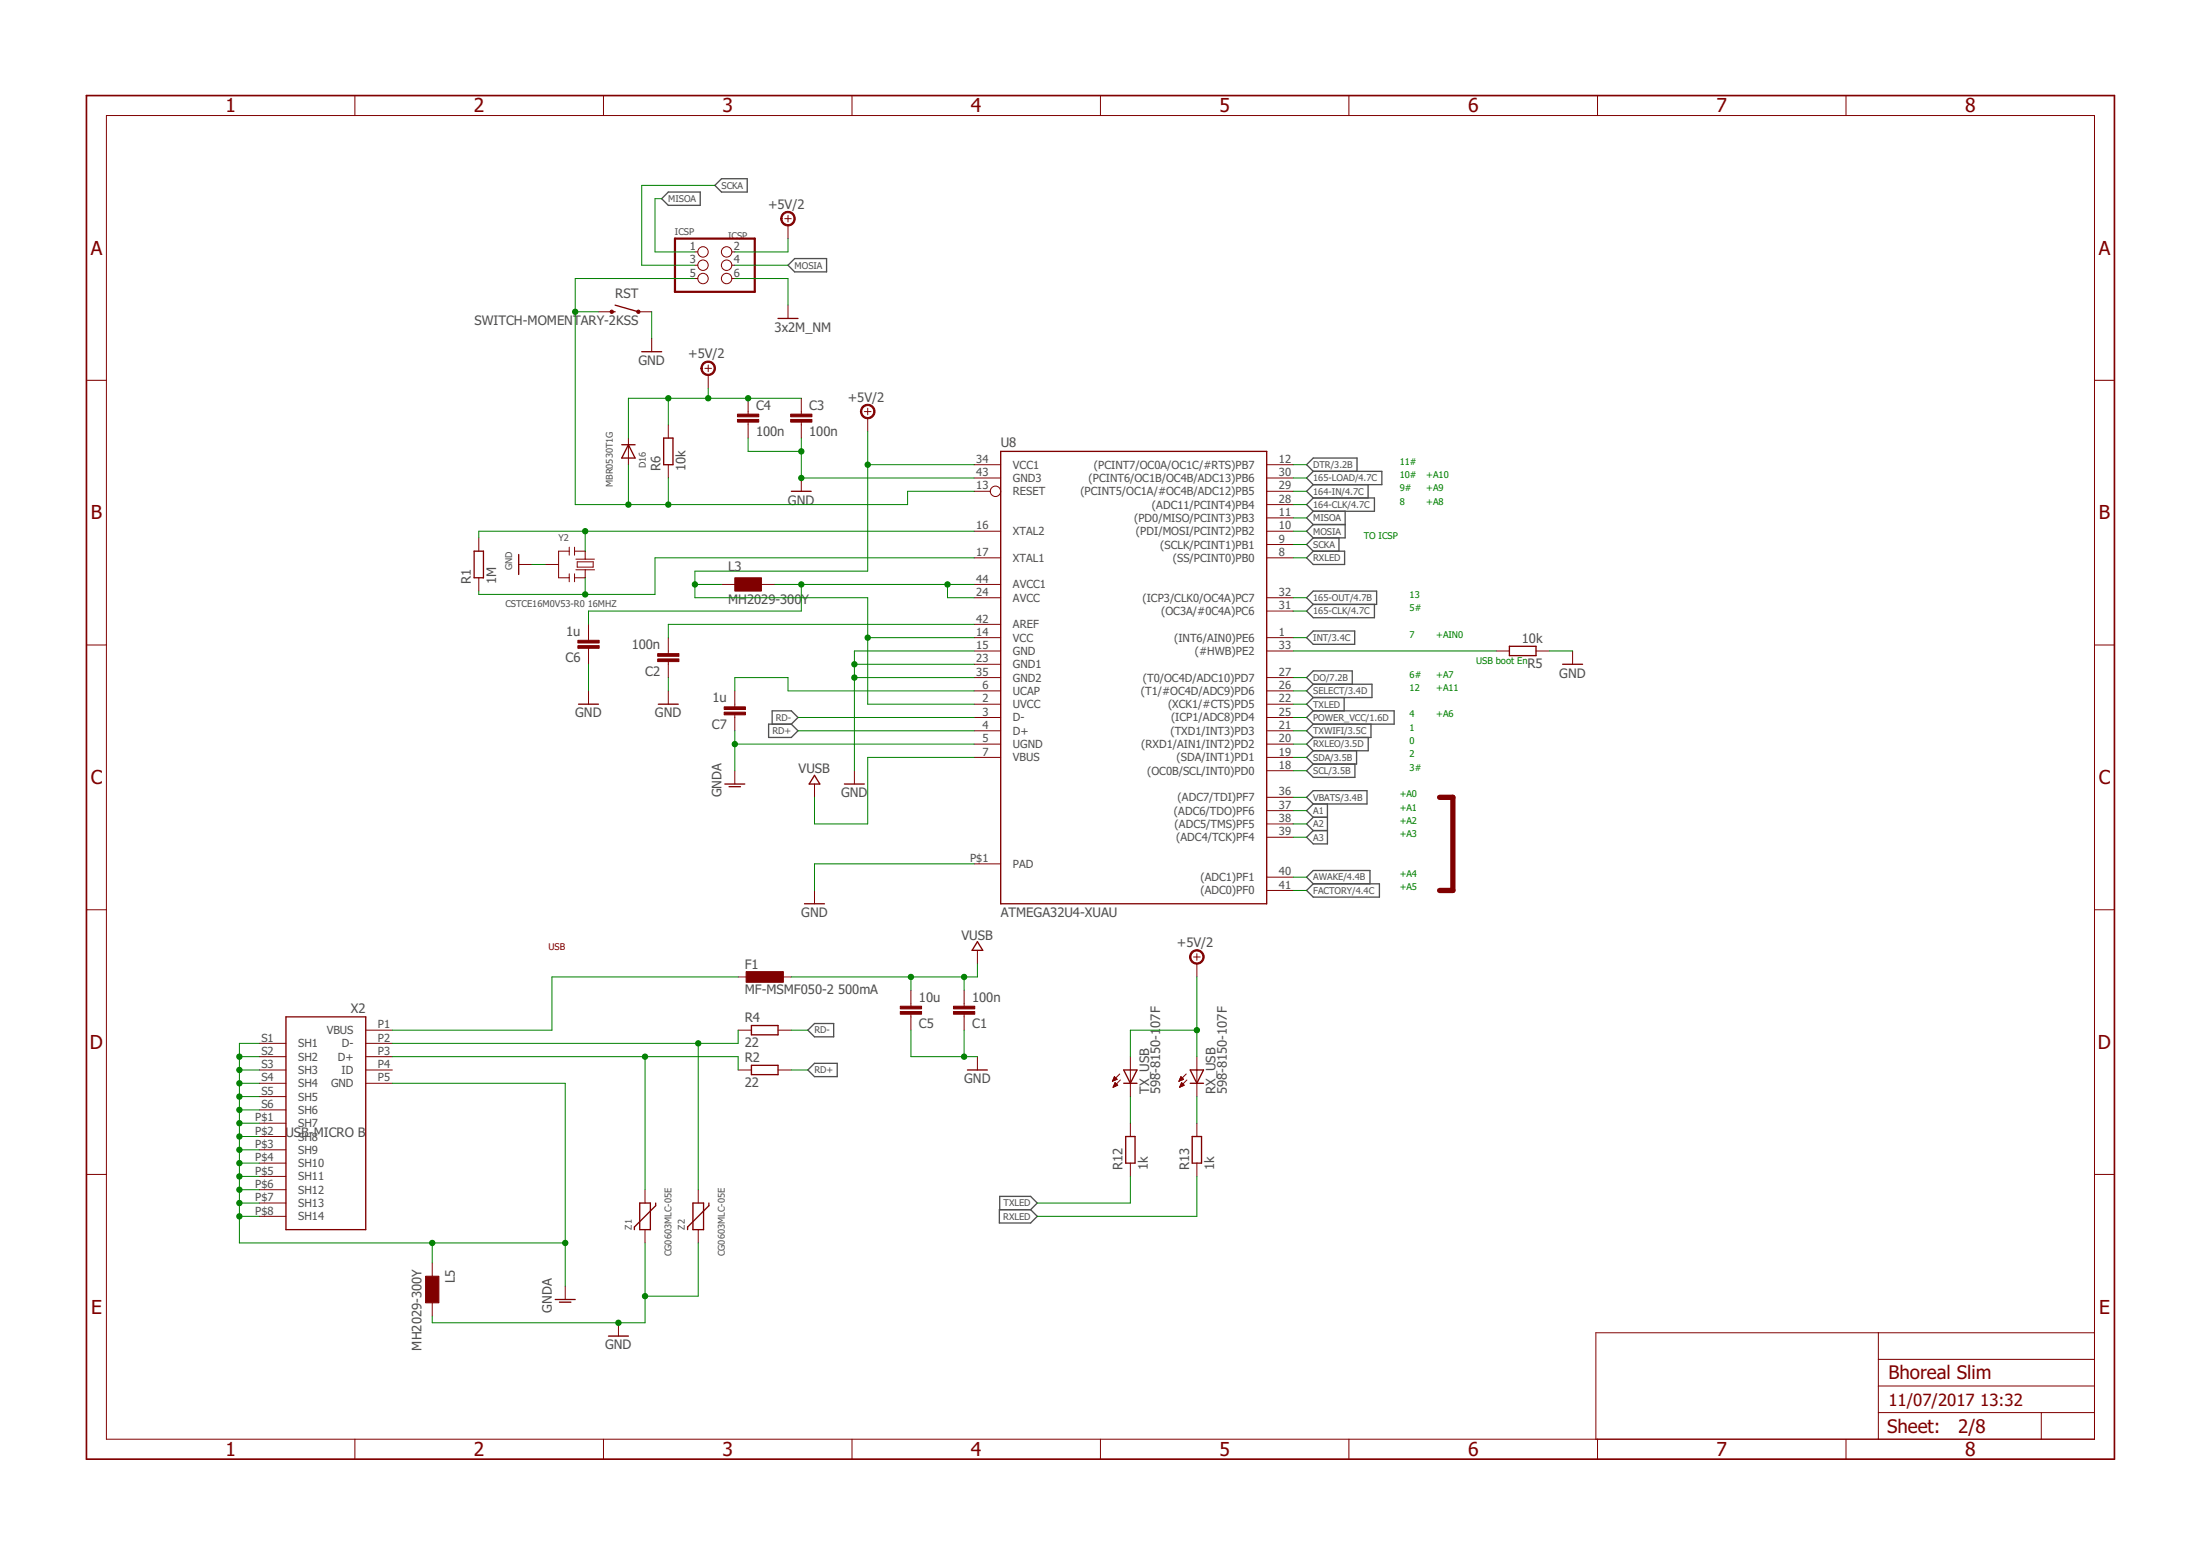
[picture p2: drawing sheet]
<svg xmlns="http://www.w3.org/2000/svg" width="420mm" height="297mm" viewBox="0 0 420 297" stroke-linecap="round" stroke-linejoin="round" font-family="sans-serif">
<g fill="none" stroke="#505050" stroke-width=".25">
<path d="M127.6 36.7h6.1v2.5h-6.1l-1.2-1.3zM136.5 35.4l1.3-1.3h4.9v2.6h-4.9zM150.5 50.6l1.3-1.2h6.1v2.5h-6.1zM250.8 97.6l-1.3 1.3 1.3 1.2M250.8 95.1h11.7v2.5h-11.7M250.8 90l-1.3-1.3 1.3-1.3h8.4v2.6M250.8 90h13.1v2.5h-13.1M250.8 92.5l-1.3 1.3 1.3 1.3M250.8 95.1l-1.3 1.2 1.3 1.3M250.8 90l-1.3 1.2 1.3 1.3M256.9 97.6v5.1h-6.1M261.3 92.5v2.6"/>
<path d="M249.5 114.1l1.3-1.3h12.1v2.6h-12.1zM250.8 102.7l-1.3 1.2 1.3 1.3M250.8 105.2h6v2.6h-6l-1.3-1.3zM250.8 100.1h6.1M250.8 100.1l-1.3 1.3 1.3 1.3M250.8 115.4l-1.3 1.2 1.3 1.3h11.7v-2.5M255.7 102.7v2.5M146.8 138.2h4.3l1.3 1.3-1.3 1.3h-4.3zM147.5 138.2v-2.5h3.6l1.3 1.3-1.3 1.2M249.5 121.7l1.3-1.2h7.9v2.5h-7.9zM250.8 135.7h15.5v2.5h-15.5M250.8 138.2l-1.3 1.3 1.3 1.3"/>
<path d="M250.8 133.2l-1.3 1.2 1.3 1.3M250.8 130.6h11.2v2.6h-11.2M250.8 130.6l-1.3-1.3 1.3-1.2h7.5v2.5M250.8 130.6l-1.3 1.3 1.3 1.3M250.8 135.7l-1.3 1.3 1.3 1.2M256.7 133.2v2.5M261.8 138.2v2.6h-11M249.5 152.2l1.3-1.3h10.3v2.6h-10.3zM250.8 143.3l-1.3 1.3 1.3 1.3M250.8 145.9l-1.3 1.2 1.3 1.3h8v-2.5M250.8 153.5l-1.3 1.2 1.3 1.3M250.8 156h2.7"/>
<path d="M250.8 156l-1.3 1.3 1.3 1.3M250.8 158.6h2.7M250.8 140.8l-1.3 1.2 1.3 1.3M253.5 153.5v7.6h-2.7l-1.3-1.3 1.3-1.2M259.1 143.3v2.6h-8.3M261.3 140.8v2.5h-10.5M249.5 170l1.3-1.3h12.6v2.6h-12.6zM250.8 168.7l-1.3-1.3 1.3-1.2h10.8v2.5M155.6 195.4h3.6v2.5h-3.6l-1.3-1.2zM155.6 203h4.3v2.5h-4.3l-1.3-1.2zM190.9 230.9h5.9l1.3 1.3-1.3 1.3h-5.9zM190.9 230.9v-2.5h5.9l1.3 1.3-1.3 1.2"/>
</g>
<path d="M274.9 152.2h2.6v17.8h-2.6" fill="none" stroke="#800000" stroke-width="1"/>
<path d="M128.9 45.6h15.2v10.1h-15.2z" fill="none" stroke="#800000" stroke-width=".42"/>
<g fill="none" stroke="#800000" stroke-width=".19">
<path d="M67.8 18.2v3.9M115.3 18.2v3.9M162.7 18.2v3.9M210.2 18.2v3.9M257.6 18.2v3.9M305.1 18.2v3.9M352.6 18.2v3.9M20.3 22.1h379.7v252.6h-379.7zM114.3 59.5h2.5M121.9 59.5h2.6M132.7 48.1h.6M132.7 50.6h.6"/>
<path d="M132.7 53.2h.6M139.8 48.1h.5M139.8 50.6h.5M139.8 53.2h.5M149.9 41.7h1.2M150.5 41.1v1.3M150.5 43v2.6M150.5 58.3v2.5M16.5 72.6h3.8M124.5 64.6v2.5M134.6 70.3h1.3M135.3 69.7v1.3"/>
<path d="M135.3 71.6v2.5M142.9 76v3.1M153 76v3.1M165.1 78.6h1.2M165.7 77.9v1.3M165.7 79.8v2.6M400 72.6h3.8M120 83.6v5.1M127.6 81.1v2.5M127.6 88.7v2.5M142.9 80.6v3M153 80.6v3"/>
<path d="M153 91.2v2.6M186 93.8h3.1M186 91.2h5.1M186 88.7h5.1M241.9 96.3h5.1M241.9 93.8h5.1M241.9 91.2h5.1M241.9 88.7h5.1M241.9 98.9h5.1M91.4 102.7v2.5M91.4 110.3v2.5M99.1 107.8h2.5"/>
<path d="M104.1 107.8h2.6M108.7 105.2h-2v5.1h2M108.7 104.5v1.5M108.7 109.5v1.6M109.7 105.2h2.1v1.5M109.7 104.5v1.5M109.7 109.5v1.6M110 108.8h3.5M110 106.7h3.5M110.2 107.3h3.1v1h-3.1zM111.8 108.8v1.5h-2.1M112.4 119.2v3"/>
<path d="M137.8 111.6h2.5M145.4 111.6h2.6M186 111.6h5.1M186 114.1h5.1M186 101.4h5.1M186 106.5h5.1M186 119.2h5.1M241.9 114.1h5.1M241.9 116.6h5.1M241.9 101.4h5.1M241.9 103.9h5.1M241.9 106.5h5.1"/>
<path d="M16.5 123.1h3.8M112.4 123.8v3M112.4 131.9v2.5M127.6 121.7v3.1M127.6 126.3v3M127.6 131.9v2.5M140.3 131.9v3M140.3 136.5v3M186 124.3h5.1M186 137h5.1M186 121.7h5.1M186 129.3h5.1"/>
<path d="M186 131.9h5.1M186 139.5h5.1M186 134.4h5.1M186 126.8h5.1M241.9 124.3h5.1M241.9 137h5.1M241.9 121.7h5.1M241.9 129.3h5.1M241.9 131.9h5.1M241.9 139.5h5.1M241.9 134.4h5.1M285.7 124.3h2.6"/>
<path d="M293.3 124.3h2.6M300.3 124.3v2.5M400 123.1h3.8M140.3 147.1v2.6M155.6 149.7v2.5M163.2 147.1v2.6M186 142h5.1M186 144.6h5.1M241.9 159.8h5.1M241.9 157.3h5.1M241.9 154.7h5.1M241.9 152.2h5.1"/>
<path d="M241.9 147.1h5.1M241.9 142h5.1M241.9 144.6h5.1M16.5 173.7h3.8M155.6 170v2.5M186 164.9h5.1M241.9 170h5.1M241.9 167.4h5.1M400 173.7h3.8M49.5 199.2h5.1M69.8 196.7h5.1M69.8 199.2h5.1"/>
<path d="M141 186.5h2.5M141 196.7h2.5M148.6 186.5h2.5M148.6 196.7h2.5M174 189v3.1M174 193.6v3.1M184.1 189v3.1M184.1 193.6v3.1M186.7 181.4v2.6M227.9 182.7h1.3M228.6 182.1v1.2M228.6 184v2.5"/>
<path d="M49.5 204.3h5.1M49.5 201.7h5.1M49.5 206.8h5.1M49.5 209.3h5.1M49.5 211.9h5.1M49.5 214.4h5.1M49.5 217h5.1M49.5 219.5h5.1M69.8 204.3h5.1M69.8 201.7h5.1M69.8 206.8h5.1M141 204.3h2.5"/>
<path d="M148.6 204.3h2.5M186.7 201.7v2.6M212.5 206.4h.1M212.5 206.3h.3M212.6 206.2h.5M212.6 206h.7M212.6 207.5h.2M212.7 207.4h.4M212.7 205.9h.5M212.7 205.8h.4M212.7 207.2h.6M212.8 205.7h.2"/>
<path d="M212.8 207.1h.6M212.8 205.5l-.4 .9M212.8 205.5l.5 .5M212.8 205.5h.1M212.8 207h.5M212.9 206.9h.3M212.9 206.8h.1M213 206.7l.5 .5-.9 .4zM213.3 206l-.9 .4M213.8 205l-1.4 1.4M214 206.2l-1.4 1.4M215.9 201.7v7.6"/>
<path d="M215.9 214.4v2.6M225.2 206.4h.1M225.2 206.3h.3M225.3 206.2h.5M225.3 206h.7M225.3 207.5h.2M225.4 205.9h.5M225.4 207.4h.4M225.4 205.8h.4M225.4 207.2h.6M225.5 205.7h.2M225.5 207.1h.6"/>
<path d="M225.5 205.5h.1M225.5 207h.5M225.5 205.5l-.4 .9M225.5 205.5l.5 .5M225.6 206.9h.2M225.6 206.8h.1M225.7 206.7l.5 .5-.9 .4zM226 206l-.9 .4M226.5 205l-1.4 1.4M226.7 206.2l-1.4 1.4M228.6 201.7v7.6M228.6 214.4v2.6"/>
<path d="M16.5 224.2h3.8M49.5 222h5.1M49.5 224.6h5.1M49.5 227.1h5.1M49.5 229.7h5.1M49.5 232.2h5.1M123.2 227.1v2.6M123.2 234.7v2.6M133.3 227.1v2.6M133.3 234.7v2.6M215.9 222v2.6M228.6 222v2.6"/>
<path d="M400 224.2h3.8M82.5 241.1v2.5M82.5 248.7v2.5M107.9 245.5v2.6M118.1 252.5v2.6M358.7 254.4v20.3M358.7 259.5h41.3M400 254.4h-95.2v20.3M67.8 274.7v3.9M115.3 274.7v3.9M162.7 274.7v3.9M210.2 274.7v3.9"/>
<path d="M257.6 274.7v3.9M305.1 274.7v3.9M352.6 274.7v3.9M358.7 269.7h41.3M358.7 264.6h41.3M389.8 269.7v5"/>
<circle cx="134.3" cy="48.1" r=".99"/>
<circle cx="134.3" cy="53.2" r=".99"/>
<circle cx="134.3" cy="50.6" r=".99"/>
<circle cx="138.8" cy="48.1" r=".99"/>
<circle cx="138.8" cy="50.6" r=".99"/>
<circle cx="138.8" cy="53.2" r=".99"/>
<circle cx="190.1" cy="93.8" r=".99"/>
</g>
<g fill="none" stroke="#800000" stroke-width=".25">
<path d="M116.8 59.5h.7M117.5 58.3l4.4 1.2M122.6 67.1h3.8M148.6 60.8h3.8M118.7 84.9h2.6M120 84.9l1.3 2.5h-2.6zM126.7 83.6h1.8v5.1h-1.8zM151.1 93.8h3.8M191.1 86.2h50.8v86.3h-50.8zM90.6 105.2h1.7v5.1h-1.7zM99.1 105.9v3.8M110.5 134.4h3.8"/>
<path d="M125.7 134.4h3.8M288.3 123.4h5v1.8h-5zM298.4 126.8h3.8M138.4 149.7h3.8M139.2 150.2h2.2M155.6 148l1 1.7h-2.1zM161.3 149.7h3.8M153.6 172.5h3.9M186.7 179.8l1 1.6h-2zM54.6 194.1h15.2v40.6h-15.2zM143.5 195.8h5.1v1.7h-5.1zM143.5 203.4h5.1v1.7h-5.1z"/>
<path d="M184.8 204.3h3.8M214.6 204.3h2.5l-1.2 2.5zM214.6 206.8h2.5M215 217h1.8v5h-1.8zM227.3 206.8h2.5M227.3 204.3h2.5l-1.2 2.5zM227.7 217h1.8v5h-1.8zM122.2 229.7h2v5h-2zM125.2 229.7v.5l-4 4v.5M132.3 229.7h2.1v5h-2.1zM135.4 229.7v.5l-4.1 4v.5M106 248.1h3.9"/>
<path d="M106.8 248.6h2.2M116.2 255.1h3.8"/>
</g>
<g fill="#800000" stroke="#800000" stroke-width=".19">
<path d="M125.6 124.8h4.1v.5h-4.1z"/>
<path d="M125.6 125.8h4.1v.5h-4.1z"/>
<path d="M142.5 185.5h7.1v2h-7.1z"/>
<path d="M81.3 243.6h2.5v5.1h-2.5z"/>
<path d="M140.3 110.3h5.1v2.5h-5.1z"/>
<path d="M151 80.1h4.1v.5h-4.1z"/>
<path d="M151 79.1h4.1v.5h-4.1z"/>
<path d="M140.8 80.1h4.1v.5h-4.1z"/>
<path d="M140.8 79.1h4.1v.5h-4.1z"/>
<path d="M110.4 122.2h4v.5h-4z"/>
<path d="M110.4 123.3h4v.5h-4z"/>
<path d="M138.3 134.9h4.1v.5h-4.1z"/>
<path d="M138.3 136h4.1v.5h-4.1z"/>
<path d="M182.1 192.1h4.1v.5h-4.1z"/>
<path d="M182.1 193.1h4.1v.5h-4.1z"/>
<path d="M171.9 192.1h4.1v.5h-4.1z"/>
<path d="M171.9 193.1h4.1v.5h-4.1z"/>
</g>
<g fill="#800000" stroke="#800000" stroke-width=".19">
<path d="M149.5 40.8a1.4 1.4 0 0 1 2.2 .2 1.4 1.4 0 0 1-.8 2.1 1.4 1.4 0 0 1-1.8-1.4h.3a1.14 1.14 0 0 1 1.6-.9 1.14 1.14 0 0 1 .2 1.9 1.14 1.14 0 0 1-1.8-.7v-.3h-.3z" fill-rule="evenodd"/>
<path d="M134.2 69.3a1.4 1.4 0 0 1 2.2 .2 1.4 1.4 0 0 1-.7 2.1 1.4 1.4 0 0 1-1.8-1.3h.2a1.14 1.14 0 0 1 1.7-.9 1.14 1.14 0 0 1 .1 1.9 1.14 1.14 0 0 1-1.8-.7v-.3h-.2z" fill-rule="evenodd"/>
<path d="M164.7 77.6a1.4 1.4 0 0 1 2.2 .2 1.4 1.4 0 0 1-.8 2.1 1.4 1.4 0 0 1-1.8-1.3h.3a1.15 1.15 0 0 1 1.6-1.1 1.15 1.15 0 0 1 .3 1.9 1.15 1.15 0 0 1-1.9-.6v-.2h-.3z" fill-rule="evenodd"/>
<path d="M227.6 181.7a1.4 1.4 0 0 1 2.2 .2 1.4 1.4 0 0 1-.8 2.1 1.4 1.4 0 0 1-1.8-1.3h.2a1.15 1.15 0 0 1 1.6-1.1 1.15 1.15 0 0 1 .3 1.9 1.15 1.15 0 0 1-1.8-.5l-.1-.3h-.2z" fill-rule="evenodd"/>
<circle cx="121.9" cy="59.5" r=".33"/>
<circle cx="116.8" cy="59.5" r=".33"/>
</g>
<path d="M16.5 18.2h387.3v260.4h-387.3z" fill="none" stroke="#800000" stroke-width=".32"/>
<g fill="none" stroke="#008000" stroke-width=".19">
<path d="M126.4 37.9h-1.3v10.2h7.6M136.5 35.4h-13.9v15.2h10.1M109.9 59.5h4.4M124.5 59.5v5.1M132.7 53.2h-22.8v43.1h63.4v-2.5h12.7M140.3 53.2h10.2v5.1M140.3 50.6h10.2M150.5 45.6v2.5h-10.2M127.6 76v5.1M135.3 74.1v1.9M153 76h-33v7.6M120 88.7v7.6"/>
<path d="M127.6 91.2v5.1M142.9 83.6v2.6h10.1M153 83.6v7.6h33M165.7 82.4v26.6h-33v5.1h33v20.3h20.3M165.7 88.7h20.3M247 91.2h2.5M247 98.9h2.5M247 93.8h2.5M247 96.3h2.5M247 88.7h2.5M101.6 107.8h2.5M111.8 101.4v3.8"/>
<path d="M111.8 110.3v3.2M132.7 111.6h5.1M148 111.6h38M153 111.6v5h-40.6v2.6M181 111.6v2.5h5M186 119.2h-58.4v2.5M186 106.5h-60.9v7h-33.7v-.7M186 101.4h-94.6v1.3M247 103.9h2.5M247 106.5h2.5M247 116.6h2.5M247 114.1h2.5"/>
<path d="M247 101.4h2.5M112.4 126.8v5.1M127.6 129.3v2.6M140.3 131.9v-2.6h10.2v2.6h35.5M140.3 139.5v7.6M152.4 137h33.6M152.4 139.5h33.6M163.2 126.8h22.8M163.2 129.3h22.8M165.7 121.7h20.3M186 124.3h-22.8v22.8M247 129.3h2.5"/>
<path d="M247 124.3h38.7M247 137h2.5M247 139.5h2.5M247 131.9h2.5M247 134.4h2.5M247 121.7h2.5M295.9 124.3h4.4M140.3 142h45.7M186 144.6h-20.3v12.7h-10.1v-5.1M247 144.6h2.5M247 147.1h2.5M247 154.7h2.5"/>
<path d="M247 152.2h2.5M247 157.3h2.5M247 159.8h2.5M247 142h2.5M186 164.9h-30.4v5.1M247 170h2.5M247 167.4h2.5M49.5 199.2h-3.8v38.1h62.2M133.3 199.2v27.9M141 196.7v2.5h-66.1M141 186.5h-35.6v10.2h-30.5M151.1 196.7h3.2"/>
<path d="M174 186.5v2.5M174 196.7v5h12.7M184.1 186.5v2.5M184.1 196.7v5M186.7 184v2.5h-35.6M228.6 196.7h-12.7v5M228.6 186.5v15.2M45.7 201.7h3.8M45.7 204.3h3.8M45.7 206.8h3.8M45.7 209.3h3.8M45.7 211.9h3.8"/>
<path d="M45.7 214.4h3.8M45.7 217h3.8M45.7 219.5h3.8M74.9 201.7h66.1v2.6M74.9 206.8h33v38.7M123.2 201.7v25.4M151.1 204.3h3.2M215.9 209.3v5.1M228.6 209.3v5.1M45.7 232.2h3.8M45.7 229.7h3.8M45.7 222h3.8"/>
<path d="M45.7 224.6h3.8M45.7 227.1h3.8M82.5 237.3v3.8M123.2 237.3v15.2h-40.7v-1.3M133.3 237.3v10.1h-10.1M215.9 224.6v5.1h-17.8M228.6 224.6v7.6h-30.5"/>
</g>
<g fill="#008000" stroke="#008000" stroke-width=".19">
<circle cx="163.2" cy="129.3" r=".51"/>
<circle cx="163.2" cy="126.8" r=".51"/>
<circle cx="123.2" cy="247.4" r=".51"/>
<circle cx="118.1" cy="252.5" r=".51"/>
<circle cx="184.1" cy="201.7" r=".51"/>
<circle cx="153" cy="86.2" r=".51"/>
<circle cx="153" cy="91.2" r=".51"/>
<circle cx="133.3" cy="199.2" r=".51"/>
<circle cx="123.2" cy="201.7" r=".51"/>
<circle cx="153" cy="111.6" r=".51"/>
<circle cx="181" cy="111.6" r=".51"/>
<circle cx="111.8" cy="101.4" r=".51"/>
<circle cx="111.8" cy="113.5" r=".51"/>
<circle cx="184.1" cy="186.5" r=".51"/>
<circle cx="174" cy="186.5" r=".51"/>
<circle cx="107.9" cy="237.3" r=".51"/>
<circle cx="45.7" cy="232.2" r=".51"/>
<circle cx="45.7" cy="229.7" r=".51"/>
<circle cx="45.7" cy="227.1" r=".51"/>
<circle cx="45.7" cy="224.6" r=".51"/>
<circle cx="45.7" cy="222" r=".51"/>
<circle cx="45.7" cy="219.5" r=".51"/>
<circle cx="45.7" cy="217" r=".51"/>
<circle cx="45.7" cy="214.4" r=".51"/>
<circle cx="45.7" cy="211.9" r=".51"/>
<circle cx="45.7" cy="209.3" r=".51"/>
<circle cx="45.7" cy="206.8" r=".51"/>
<circle cx="45.7" cy="204.3" r=".51"/>
<circle cx="45.7" cy="201.7" r=".51"/>
<circle cx="82.5" cy="237.3" r=".51"/>
<circle cx="140.3" cy="142" r=".51"/>
<circle cx="127.6" cy="96.3" r=".51"/>
<circle cx="120" cy="96.3" r=".51"/>
<circle cx="109.9" cy="59.5" r=".51"/>
<circle cx="142.9" cy="76" r=".51"/>
<circle cx="127.6" cy="76" r=".51"/>
<circle cx="135.3" cy="76" r=".51"/>
<circle cx="165.7" cy="121.7" r=".51"/>
<circle cx="165.7" cy="88.7" r=".51"/>
<circle cx="132.7" cy="111.6" r=".51"/>
<circle cx="228.6" cy="196.7" r=".51"/>
</g>
<g font-size="3.7" fill="#800000">
<text x="43.1" y="21.4">1</text>
<text x="90.5" y="21.4">2</text>
<text x="138" y="21.4">3</text>
<text x="185.4" y="21.4">4</text>
<text x="232.9" y="21.4">5</text>
<text x="280.4" y="21.4">6</text>
<text x="327.8" y="21.4">7</text>
<text x="375.3" y="21.4">8</text>
<text x="17.3" y="48.6">A</text>
<text x="400.8" y="48.6">A</text>
<text x="17.3" y="99.2">B</text>
<text x="400.8" y="99.2">B</text>
<text x="17.3" y="149.7">C</text>
<text x="400.8" y="149.7">C</text>
<text x="17.2" y="200.2">D</text>
<text x="400.7" y="200.2">D</text>
<text x="17.4" y="250.8">E</text>
<text x="400.9" y="250.8">E</text>
<text x="43.1" y="277.9">1</text>
<text x="90.5" y="277.9">2</text>
<text x="138" y="277.9">3</text>
<text x="185.4" y="277.9">4</text>
<text x="232.9" y="277.9">5</text>
<text x="280.4" y="277.9">6</text>
<text x="327.8" y="277.9">7</text>
<text x="375.3" y="277.9">8</text>
</g>
<g font-size="3.6" fill="#800000">
<text x="360.6" y="263.3">Bhoreal Slim</text>
<text x="360.4" y="273.6">Sheet:</text>
<text x="374" y="273.5">2/8</text>
</g>
<g font-size="3.2" fill="#800000">
<text x="360.6" y="268.4">11/07/2017</text>
<text x="378.2" y="268.4">13:32</text>
</g>
<g font-size="2.5" fill="#505050">
<text x="146.7" y="39.8">+5V/2</text>
<text x="117.5" y="57">RST</text>
<text x="90.6" y="62.1">SWITCH-MOMENTARY-2KSS</text>
<text x="147.9" y="63.3">3x2M_NM</text>
<text x="121.9" y="69.7">GND</text>
<text x="131.4" y="68.4">+5V/2</text>
<text x="161.9" y="76.7">+5V/2</text>
<text x="144.4" y="83.3">100n</text>
<text x="144.4" y="78.2">C4</text>
<text x="154.5" y="83.3">100n</text>
<text x="154.5" y="78.2">C3</text>
<text x="126.1" y="90" transform="rotate(-90 126.1 90)">R6</text>
<text x="130.9" y="90" transform="rotate(-90 130.9 90)">10k</text>
<text x="191.1" y="85.4">U8</text>
<text x="150.5" y="96.3">GND</text>
<text x="89.9" y="111.6" transform="rotate(-90 89.9 111.6)">R1</text>
<text x="94.7" y="111.6" transform="rotate(-90 94.7 111.6)">1M</text>
<text x="139.1" y="109">L3</text>
<text x="139.1" y="115.4">MH2029-300</text>
<text x="153.1" y="115.4">Y</text>
<text x="108.1" y="121.4">1u</text>
<text x="120.6" y="123.9">100n</text>
<text x="290.7" y="122.7">10k</text>
<text x="108" y="126.4">C6</text>
<text x="123.2" y="129">C2</text>
<text x="291.7" y="127.5">R5</text>
<text x="297.8" y="129.4">GND</text>
<text x="109.8" y="137">GND</text>
<text x="125.1" y="137">GND</text>
<text x="136.1" y="134">1u</text>
<text x="135.9" y="139.1">C7</text>
<text x="152.5" y="147.6">VUSB</text>
<text x="137.8" y="152.2" transform="rotate(-90 137.8 152.2)">GNDA</text>
<text x="160.6" y="152.2">GND</text>
<text x="153" y="175.1">GND</text>
<text x="183.6" y="179.4">VUSB</text>
<text x="191.1" y="175.1">ATMEGA32U4-XUAU</text>
<text x="142.2" y="185">F1</text>
<text x="224.8" y="180.8">+5V/2</text>
<text x="142.2" y="189.8">MF-MSMF050-2</text>
<text x="160.1" y="189.8">500mA</text>
<text x="175.5" y="191.2">10u</text>
<text x="185.7" y="191.2">100n</text>
<text x="67" y="193.3">X2</text>
<text x="142.2" y="195.2">R4</text>
<text x="175.5" y="196.3">C5</text>
<text x="185.7" y="196.3">C1</text>
<text x="221.6" y="196.2" transform="rotate(-90 221.6 196.2)">07F</text>
<text x="142.2" y="200">22</text>
<text x="142.2" y="202.8">R2</text>
<text x="142.2" y="207.6">22</text>
<text x="184.1" y="206.8">GND</text>
<text x="219.4" y="208.8" transform="rotate(-90 219.4 208.8)">TX_USB</text>
<text x="221.6" y="208.8" transform="rotate(-90 221.6 208.8)">598-8150-1</text>
<text x="232.1" y="208.8" transform="rotate(-90 232.1 208.8)">RX_USB</text>
<text x="234.3" y="208.8" transform="rotate(-90 234.3 208.8)">598-8150-107F</text>
<text x="54.5" y="217">USB-MICRO B</text>
<text x="214.4" y="223.3" transform="rotate(-90 214.4 223.3)">R12</text>
<text x="219.2" y="223.3" transform="rotate(-90 219.2 223.3)">1k</text>
<text x="227.1" y="223.3" transform="rotate(-90 227.1 223.3)">R13</text>
<text x="231.9" y="223.3" transform="rotate(-90 231.9 223.3)">1k</text>
<text x="86.9" y="245" transform="rotate(-90 86.9 245)">L5</text>
<text x="105.4" y="250.6" transform="rotate(-90 105.4 250.6)">GNDA</text>
<text x="80.5" y="257.8" transform="rotate(-90 80.5 257.8)">MH2029-300Y</text>
<text x="115.6" y="257.6">GND</text>
</g>
<g font-size="2.1" fill="#505050">
<text x="131.7" y="47.7">1</text>
<text x="140.1" y="47.7">2</text>
<text x="131.7" y="50.3">3</text>
<text x="131.7" y="52.8">5</text>
<text x="140.1" y="50.3">4</text>
<text x="140.1" y="52.8">6</text>
<text x="186.5" y="88.4">34</text>
<text x="193.5" y="89.5">VCC1</text>
<text x="208.9" y="89.5">(PCINT7/OC0A/OC1C/#RTS)PB7</text>
<text x="244.3" y="88.4">12</text>
<text x="186.5" y="90.9">43</text>
<text x="186.5" y="93.4">13</text>
<text x="193.5" y="92">GND3</text>
<text x="193.5" y="94.6">RESET</text>
<text x="206.3" y="94.6">(PCINT5/OC1A/#OC4B/ADC12)PB5</text>
<text x="207.9" y="92">(PCINT6/OC1B/OC4B/ADC13)PB6</text>
<text x="244.3" y="96">28</text>
<text x="244.3" y="93.4">29</text>
<text x="244.3" y="90.9">30</text>
<text x="186.5" y="101.1">16</text>
<text x="216.6" y="99.6">(PD0/MISO/PCINT3)PB3</text>
<text x="220" y="97.1">(ADC11/PCINT4)PB4</text>
<text x="244.3" y="98.5">11</text>
<text x="244.3" y="101.1">10</text>
<text x="186.5" y="106.1">17</text>
<text x="193.5" y="107.3">XTAL1</text>
<text x="193.5" y="102.2">XTAL2</text>
<text x="217" y="102.2">(PDI/MOSI/PCINT2)PB2</text>
<text x="221.6" y="104.7">(SCLK/PCINT1)PB1</text>
<text x="224" y="107.3">(SS/PCINT0)PB0</text>
<text x="244.3" y="103.6">9</text>
<text x="244.3" y="106.1">8</text>
<text x="186.5" y="113.8">24</text>
<text x="186.5" y="111.2">44</text>
<text x="193.5" y="112.3">AVCC1</text>
<text x="244.3" y="113.8">32</text>
<text x="186.5" y="118.8">42</text>
<text x="193.5" y="120">AREF</text>
<text x="193.5" y="114.9">AVCC</text>
<text x="218.2" y="114.9">(ICP3/CLK0/OC4A)PC7</text>
<text x="221.8" y="117.4">(OC3A/#0C4A)PC6</text>
<text x="244.3" y="116.3">31</text>
<text x="186.5" y="123.9">15</text>
<text x="186.5" y="121.4">14</text>
<text x="193.5" y="125">GND</text>
<text x="193.5" y="122.5">VCC</text>
<text x="224.2" y="122.5">(INT6/AIN0)PE6</text>
<text x="228.2" y="125">(#HWB)PE2</text>
<text x="244.3" y="123.9">33</text>
<text x="244.3" y="121.4">1</text>
<text x="186.5" y="126.5">23</text>
<text x="186.5" y="129">35</text>
<text x="187.6" y="131.5">6</text>
<text x="193.5" y="127.6">GND1</text>
<text x="193.5" y="130.1">GND2</text>
<text x="218.3" y="130.1">(T0/OC4D/ADC10)PD7</text>
<text x="244.3" y="129">27</text>
<text x="244.3" y="131.5">26</text>
<text x="187.6" y="136.6">3</text>
<text x="187.6" y="134.1">2</text>
<text x="193.5" y="137.7">D-</text>
<text x="193.5" y="132.7">UCAP</text>
<text x="193.5" y="135.2">UVCC</text>
<text x="217.9" y="132.7">(T1/#OC4D/ADC9)PD6</text>
<text x="223.1" y="135.2">(XCK1/#CTS)PD5</text>
<text x="223.6" y="137.7">(ICP1/ADC8)PD4</text>
<text x="244.3" y="136.6">25</text>
<text x="244.3" y="134.1">22</text>
<text x="187.6" y="139.2">4</text>
<text x="187.6" y="141.7">5</text>
<text x="193.5" y="140.3">D+</text>
<text x="193.5" y="142.8">UGND</text>
<text x="217.9" y="142.8">(RXD1/AIN1/INT2)PD2</text>
<text x="223.5" y="140.3">(TXD1/INT3)PD3</text>
<text x="244.3" y="141.7">20</text>
<text x="244.3" y="139.2">21</text>
<text x="187.6" y="144.2">7</text>
<text x="193.5" y="145.4">VBUS</text>
<text x="219.1" y="147.9">(OC0B/SCL/INT0)PD0</text>
<text x="224.7" y="145.4">(SDA/INT1)PD1</text>
<text x="244.3" y="146.8">18</text>
<text x="244.3" y="144.2">19</text>
<text x="224.2" y="155.5">(ADC6/TDO)PF6</text>
<text x="224.9" y="153">(ADC7/TDI)PF7</text>
<text x="244.3" y="154.4">37</text>
<text x="244.3" y="151.9">36</text>
<text x="224.3" y="158">(ADC5/TMS)PF5</text>
<text x="224.6" y="160.6">(ADC4/TCK)PF4</text>
<text x="244.3" y="159.5">39</text>
<text x="244.3" y="156.9">38</text>
<text x="185.3" y="164.5">P$1</text>
<text x="193.5" y="165.7">PAD</text>
<text x="244.3" y="167.1">40</text>
<text x="229.2" y="170.7">(ADC0)PF0</text>
<text x="229.2" y="168.2">(ADC1)PF1</text>
<text x="244.3" y="169.6">41</text>
<text x="62.4" y="197.4">VBUS</text>
<text x="72.2" y="196.3">P1</text>
<text x="49.9" y="198.8">S1</text>
<text x="49.9" y="201.4">S2</text>
<text x="49.9" y="203.9">S3</text>
<text x="56.9" y="200">SH1</text>
<text x="56.9" y="202.5">SH2</text>
<text x="64.5" y="202.5">D+</text>
<text x="65.3" y="200">D-</text>
<text x="72.2" y="201.4">P3</text>
<text x="72.2" y="198.8">P2</text>
<text x="72.2" y="203.9">P4</text>
<text x="49.9" y="206.5">S4</text>
<text x="49.9" y="209">S5</text>
<text x="56.9" y="205">SH3</text>
<text x="56.9" y="207.6">SH4</text>
<text x="63.2" y="207.6">GND</text>
<text x="65.2" y="205">ID</text>
<text x="72.2" y="206.5">P5</text>
<text x="48.8" y="214.1">P$1</text>
<text x="49.9" y="211.5">S6</text>
<text x="56.9" y="210.1">SH5</text>
<text x="56.9" y="212.6">SH6</text>
<text x="56.9" y="215.2">SH7</text>
<text x="48.8" y="216.6">P$2</text>
<text x="48.8" y="219.1">P$3</text>
<text x="48.8" y="221.7">P$4</text>
<text x="56.9" y="217.7">SH8</text>
<text x="56.9" y="220.3">SH9</text>
<text x="48.8" y="224.2">P$5</text>
<text x="48.8" y="226.8">P$6</text>
<text x="56.9" y="222.8">SH10</text>
<text x="56.9" y="225.3">SH11</text>
<text x="56.9" y="227.9">SH12</text>
<text x="48.8" y="229.3">P$7</text>
<text x="48.8" y="231.8">P$8</text>
<text x="56.9" y="230.4">SH13</text>
<text x="56.9" y="233">SH14</text>
</g>
<g font-size="1.8" fill="#505050">
<text x="127.6" y="38.6">MISOA</text>
<text x="137.8" y="36">SCKA</text>
<text x="128.9" y="44.9">ICSP</text>
<text x="139.1" y="45.5">ICSP</text>
<text x="151.8" y="51.3">MOSIA</text>
<text x="123.3" y="89.4" transform="rotate(-90 123.3 89.4)">D16</text>
<text x="250.8" y="89.4">DTR/3.2B</text>
<text x="117.1" y="93" transform="rotate(-90 117.1 93)">MBR0530T1G</text>
<text x="250.8" y="94.4">164-IN/4.7C</text>
<text x="250.8" y="91.9">165-LOAD/4.7C</text>
<text x="250.8" y="99.5">MISOA</text>
<text x="250.8" y="97">164-CLK/4.7C</text>
<text x="106.7" y="103.2">Y2</text>
<text x="250.8" y="104.6">SCKA</text>
<text x="250.8" y="107.1">RXLED</text>
<text x="250.8" y="102.1">MOSIA</text>
<text x="97.8" y="108.8" transform="rotate(-90 97.8 108.8)">GND</text>
<text x="96.5" y="115.9">CSTCE16M0V53-R0</text>
<text x="112.2" y="115.9">16MHZ</text>
<text x="250.8" y="117.3">165-CLK/4.7C</text>
<text x="250.8" y="114.7">165-OUT/4.7B</text>
<text x="250.8" y="122.4">INT/3.4C</text>
<text x="250.8" y="130">DO/7.2B</text>
<text x="148.2" y="137.6">RD-</text>
<text x="250.8" y="135.1">TXLED</text>
<text x="250.8" y="132.5">SELECT/3.4D</text>
<text x="250.8" y="137.6">POWER_VCC/1.6D</text>
<text x="147.5" y="140.1">RD+</text>
<text x="250.8" y="140.1">TXWIFI/3.5C</text>
<text x="250.8" y="142.7">RXLEO/3.5D</text>
<text x="250.8" y="145.2">SDA/3.5B</text>
<text x="250.8" y="147.8">SCL/3.5B</text>
<text x="250.8" y="155.4">A1</text>
<text x="250.8" y="152.8">VBATS/3.4B</text>
<text x="250.8" y="157.9">A2</text>
<text x="250.8" y="160.5">A3</text>
<text x="250.8" y="170.6">FACTORY/4.4C</text>
<text x="250.8" y="168.1">AWAKE/4.4B</text>
<text x="155.6" y="197.3">RD-</text>
<text x="155.6" y="204.9">RD+</text>
<text x="191.6" y="232.8">RXLED</text>
<text x="191.7" y="230.3">TXLED</text>
<text x="120.6" y="234.7" transform="rotate(-90 120.6 234.7)">Z1</text>
<text x="128.3" y="239.8" transform="rotate(-90 128.3 239.8)">CG0603MLC-05E</text>
<text x="130.8" y="234.7" transform="rotate(-90 130.8 234.7)">Z2</text>
<text x="138.4" y="239.8" transform="rotate(-90 138.4 239.8)">CG0603MLC-05E</text>
</g>
<g font-size="1.8" fill="#008000">
<text x="267.3" y="88.7">11#</text>
<text x="267.3" y="91.3">10#</text>
<text x="267.3" y="93.8">9#</text>
<text x="272.4" y="91.3">+A10</text>
<text x="272.4" y="93.8">+A9</text>
<text x="267.3" y="96.3">8</text>
<text x="272.4" y="96.3">+A8</text>
<text x="260.5" y="102.9">TO ICSP</text>
<text x="269.2" y="116.7">5#</text>
<text x="269.2" y="114.1">13</text>
<text x="269.2" y="121.7">7</text>
<text x="274.3" y="121.7">+AIN0</text>
<text x="269.2" y="129.4">6#</text>
<text x="269.2" y="131.9">12</text>
<text x="274.3" y="131.9">+A11</text>
<text x="274.3" y="129.4">+A7</text>
<text x="281.9" y="126.8">USB boot En</text>
<text x="269.2" y="137">4</text>
<text x="274.3" y="137">+A6</text>
<text x="269.2" y="142">0</text>
<text x="269.2" y="139.5">1</text>
<text x="269.2" y="144.6">2</text>
<text x="269.2" y="147.1">3#</text>
<text x="267.3" y="152.2">+A0</text>
<text x="267.3" y="154.7">+A1</text>
<text x="267.3" y="157.3">+A2</text>
<text x="267.3" y="159.8">+A3</text>
<text x="267.3" y="167.4">+A4</text>
<text x="267.3" y="170">+A5</text>
</g>
<text font-size="1.8" fill="#800000" x="104.7" y="181.4">USB</text>
</svg>
